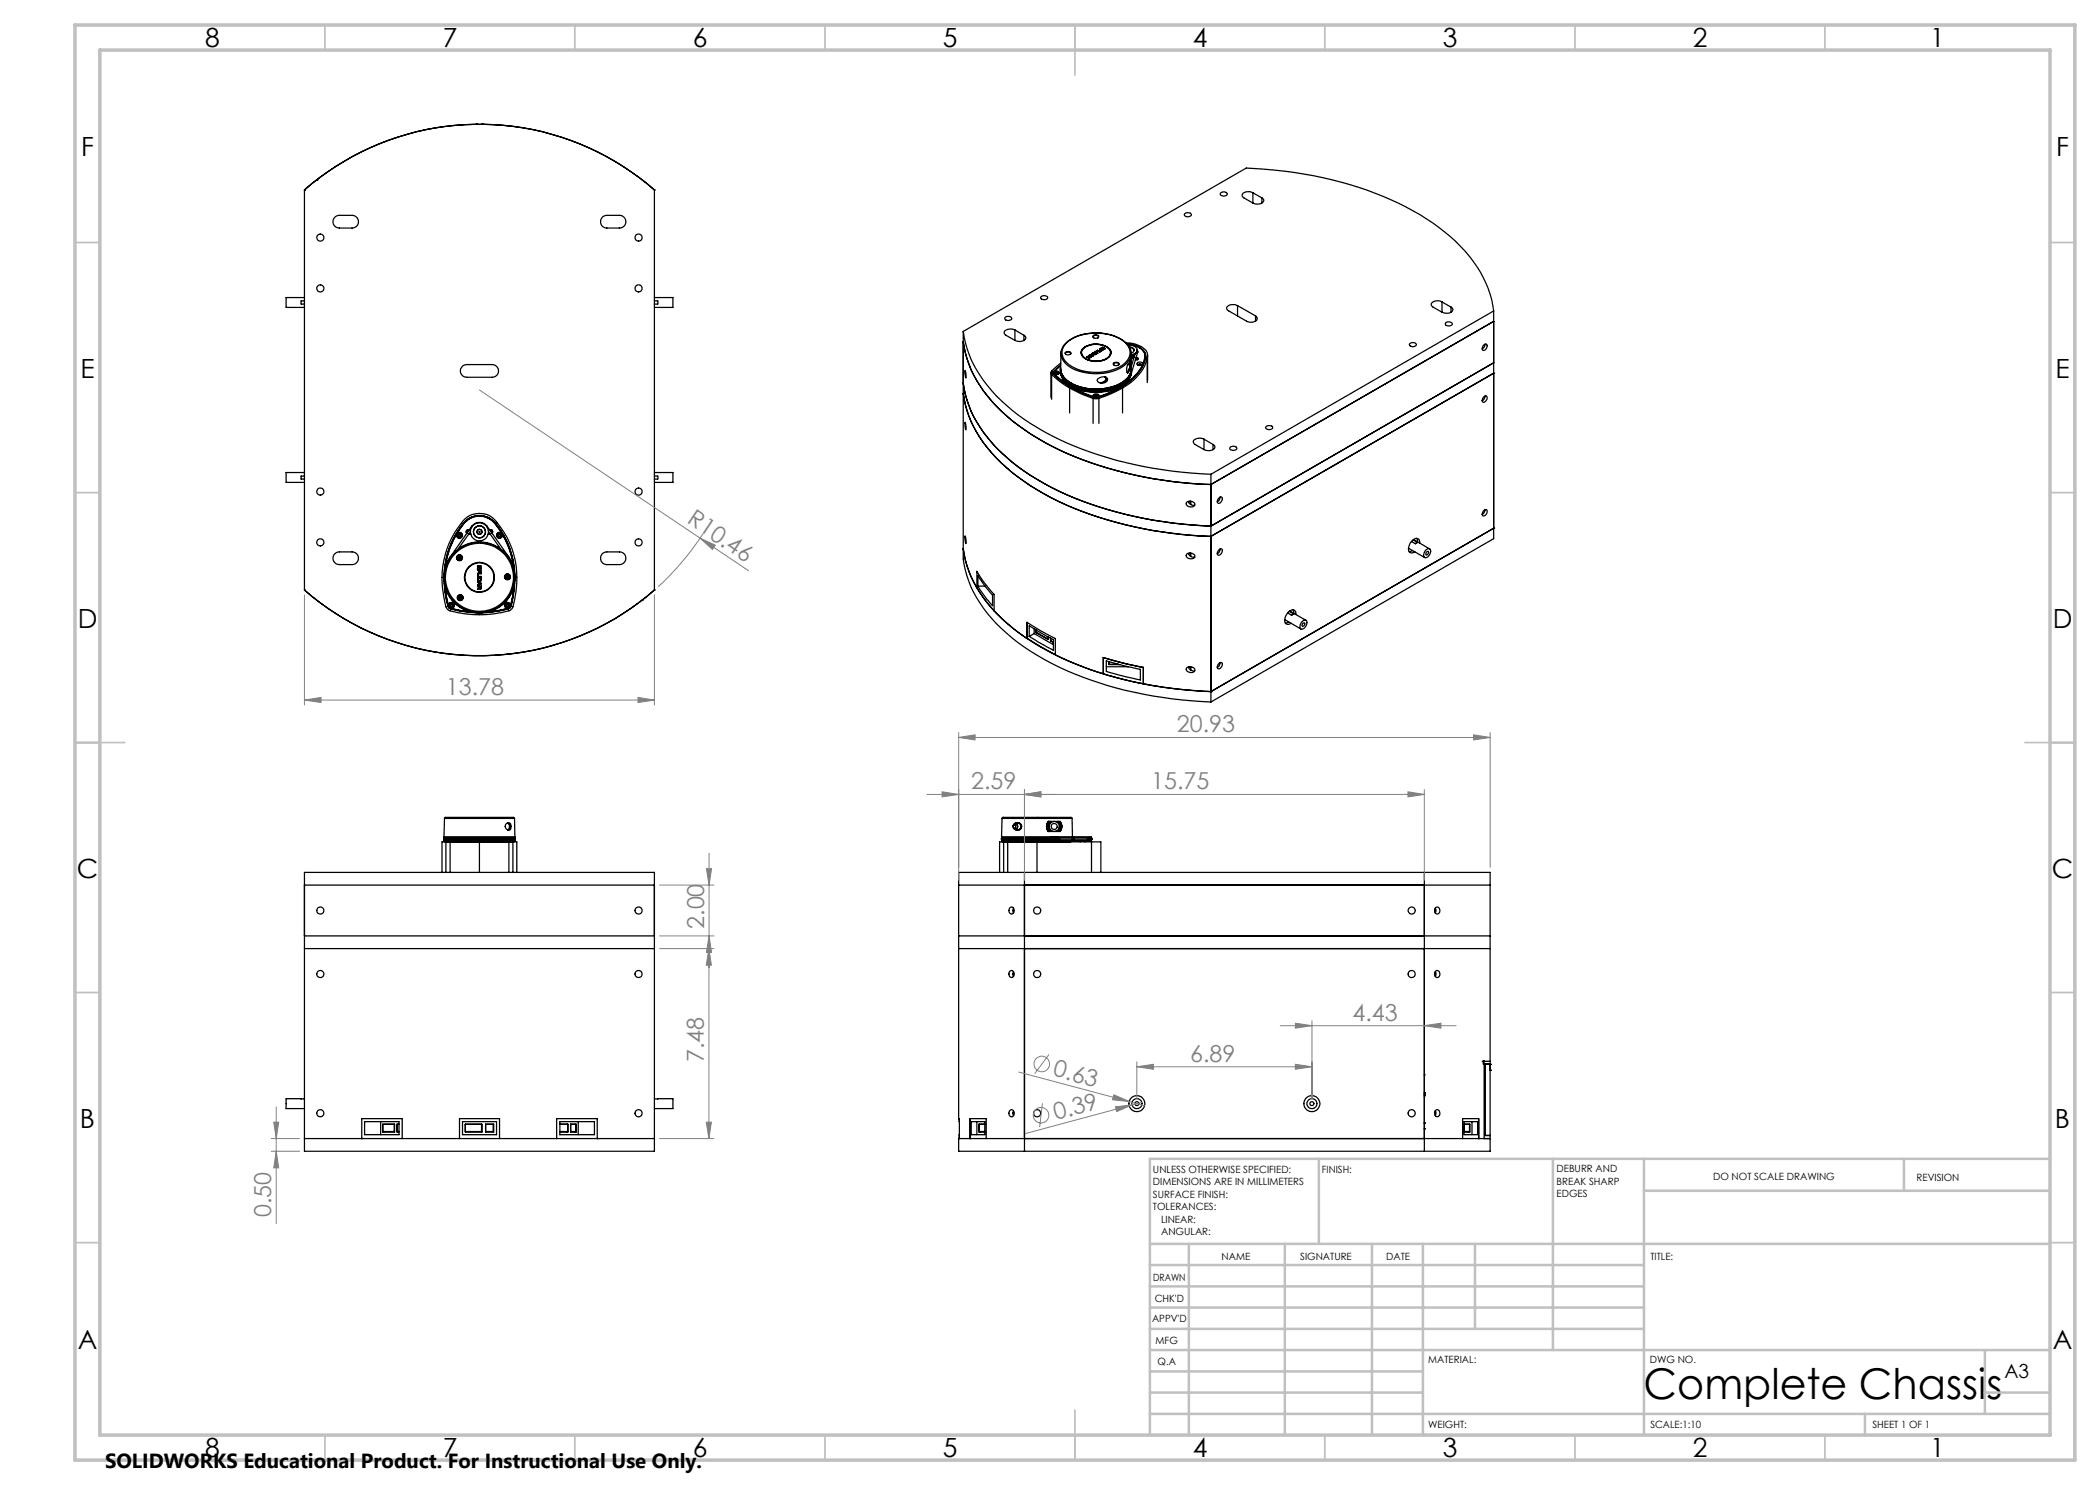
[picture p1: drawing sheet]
<svg xmlns="http://www.w3.org/2000/svg" width="420mm" height="297mm" viewBox="0 0 420 297" stroke-linecap="round" stroke-linejoin="round" font-family="sans-serif">
<g fill="none" stroke="#000" stroke-width=".25">
<path d="M60.9 38a53.2 53.2 0 0 1 70 0M60.9 38h.1M60.9 38v80M63.4 36h.1M95.3 24.8h.1M96.4 24.8h.1M96.5 24.8h.1M130.9 38h.1M130.9 38v80M244.2 38.5a.79 .79 0 0 1 1.3 .4 .82 .82 0 0 1-1.4-.1zM250.6 38.6a1.41 1.41 0 0 0-2.2 .5l.4 .5 1.8 1M250.6 38.6l1.8 1"/>
<path d="M250.6 38.6v2M252.4 39.6a.64 .64 0 0 1 .3 .7 .64 .64 0 0 1-.7 .5h-.9l-.5-.2M252.4 39.6v1M60.9 59.5h-3.7v2h3.7M67 43.4l.9-.3h2.5a1.27 1.27 0 0 1 1.3 1.2 1.27 1.27 0 0 1-1.3 1.3h-2.5a1.27 1.27 0 0 1-1.2-.8 1.27 1.27 0 0 1 .3-1.4zM120.5 43.4l.9-.3h2.5a1.27 1.27 0 0 1 1.3 1.2 1.27 1.27 0 0 1-1.3 1.3h-2.5a1.28 1.28 0 0 1-1.2-.8 1.28 1.28 0 0 1 .3-1.4zM130.9 59.5h3.7v2h-3.7M208.2 59.3a.91 .91 0 0 1 1.3 .2 .84 .84 0 0 1-1.4 .1zM236.9 42.8a.83 .83 0 0 1 1.4 .2 .74 .74 0 0 1-.8 .4 .74 .74 0 0 1-.6-.6zM60.9 60.2h-.7v.6h.7M92.5 73.2l.8-.3h5.1a1.27 1.27 0 0 1 1.3 1.3 1.27 1.27 0 0 1-1.3 1.3h-5.1a1.27 1.27 0 0 1-1.2-.9 1.27 1.27 0 0 1 .4-1.4zM130.9 60.2h.7v.3v.3h-.7"/>
<path d="M192.7 66.3a23.9 23.9 0 0 0 8.6 14.8 55.7 55.7 0 0 0 23.8 11.4 88.9 88.9 0 0 0 17.1 2.4M192.7 78.7a23.8 23.8 0 0 0 8.6 14.9 55.7 55.7 0 0 0 23.8 11.3 85.7 85.7 0 0 0 17.1 2.4M192.7 78.7h.1M192.7 66.3v45.5a23.9 23.9 0 0 0 8.6 14.8 54.4 54.4 0 0 0 22 11 90.4 90.4 0 0 0 18.9 2.8M193 74.1l.2 1.5-.1-.3zM201 63.5a.74 .74 0 0 1 .8-.2 .74 .74 0 0 1 .5 .5 .83 .83 0 0 1-1.4-.2zM203 66a1.79 1.79 0 0 0-2.2 .4l.1 .3 .3 .4 1.8 1M203 66l1.8 1.1M203 66v2.1M204.8 67.1a.62 .62 0 0 1 .3 .7 .62 .62 0 0 1-.7 .4l-.6 .1-.8-.2M204.8 67.1v1M210.2 74.5v5"/>
<path d="M210.3 74.9l1.6 1.4 2 1.3M210.3 74.9v5M210.6 74.4v.1a12.4 12.4 0 0 0 5.2 3.8l3 1.2M210.6 74.6h.1M210.6 74.6l.1 .2M210.6 74.4v.1M210.6 74.6v.1M210.7 74.4l-.1 .2M210.7 74.4h.1M210.7 74.8h.1M210.7 74.7l.1 .1M210.7 74.4v.3"/>
<path d="M210.7 74.7v.1M210.7 74.8a19.9 19.9 0 0 0 6.8 4.2M210.8 74.8a20 20 0 0 0 8.1 4.6M210.8 74.3a.63 .63 0 0 1 1 .4l-.4 .2-.6-.1M210.8 74.8h-.1M210.8 74.3l-.1 .1M210.8 74.8l.5-.2 .4 .2M210.9 74.8h-.1a.46 .46 0 0 1 .5-.5 .46 .46 0 0 1 .4 .5l-.5-.1-.2 .1M211 74.9l.3-.2 .3 .2M212.1 73.6a3.3 3.3 0 0 0 2 3.4 10.6 10.6 0 0 0 11.1-.7 2.67 2.67 0 0 0 1-1.5M212.1 73.5v.5M212.1 74.5a4.6 4.6 0 0 0 3.6 3.2 10.6 10.6 0 0 0 9.4-1.3l.6-.6 .5-1"/>
<path d="M212.1 73l-1.5 1.4M212.1 73.7a3.7 3.7 0 0 0 2.7 3.2 10.7 10.7 0 0 0 10.1-.7l1-1.1 .4-1.4M212.1 73.9a4.3 4.3 0 0 0 3.3 3.4 10.8 10.8 0 0 0 9.5-1l1-1.1 .4-1.3M212.1 73.2l-1.3 1.1M212.2 72.6l-1.9 1.7-.1 .3 .1 .3M212.2 70.7a3.9 3.9 0 0 1 2.7-3.3 10.4 10.4 0 0 1 10.3 1.1l.9 1.4 .1 .8M212.2 70.7l-.1 3a3.9 3.9 0 0 0 2.8 3.3 10.6 10.6 0 0 0 10.1-.9l.7-.7a2.43 2.43 0 0 0 .6-1.7l-.1-3M212.2 75a5.2 5.2 0 0 0 3.8 3 10.9 10.9 0 0 0 8.9-1.2l.3-.3a2.61 2.61 0 0 0 1-1.5M212.2 70.7a4 4 0 0 0 3 3.3 10.4 10.4 0 0 0 9.9-1.1l.4-.4a2.54 2.54 0 0 0 .7-1.8M212.2 75a6.1 6.1 0 0 0 5.1 3.2 9.9 9.9 0 0 0 7.9-1.8l.7-.7 .2-.6M212.3 70.2l-.1 .5M212.3 74.6a4.2 4.2 0 0 0 3.2 3l1.2 .4 2.4 .2"/>
<path d="M213 70.5a.66 .66 0 0 1 1.2 .3 .64 .64 0 0 1-.7 .2 .64 .64 0 0 1-.5-.5zM213.2 68.7a9.8 9.8 0 0 1 9.4-1.6 4.3 4.3 0 0 1 3.4 3.4 4.1 4.1 0 0 1-3.4 3.4 10.6 10.6 0 0 1-8.7-.9 2.68 2.68 0 0 1-.7-4.3zM213.2 70.9l-.1-.1a.48 .48 0 0 1 .3-.5 .48 .48 0 0 1 .6 .2l.1 .2-.1 .2M213.7 76.4a10.5 10.5 0 0 0 9.7 .7M213.9 77.6l2.2 1.1 2.5 1M213.9 77.6v5M216.2 70.6a1.99 1.99 0 0 1 1.8-1.6 4 4 0 0 1 4.1 1.1l.1 .5M216.3 70.6a2 2 0 0 0 2.1 1.6 3.5 3.5 0 0 0 3.6-1.1l.1-.5M216.6 69.7a4.1 4.1 0 0 1 5.5 .3 1.4 1.4 0 0 1-1.1 1.9 4.2 4.2 0 0 1-4.6-.7l-.2-.8zM216.8 69.6a4 4 0 0 1 5.1 .4 1.36 1.36 0 0 1-1 1.9 4 4 0 0 1-4.4-.8 1.07 1.07 0 0 1 .3-1.5zM217.4 71.3l-.1 .1h.4M217.4 71.3h.4"/>
<path d="M217.4 71.4h-.1M217.4 71.3v.1M217.6 71.4l.3 .2M217.6 71.5h.1M217.6 71.4v.1M217.7 71.4h-.1M217.7 71.4l-.1 .1M217.7 71.1v.1M217.7 71.1l.6 .3-.4 .2M217.7 71.1l.1 .2M217.7 71.2h.1M217.7 71.2l.5 .2"/>
<path d="M217.7 71.5h.1M217.8 71.3v.1M217.8 71.6h.1M217.8 71.5h.1M217.8 71.5v.1M217.8 71.3h.1M217.9 71.5v.1M217.9 71l-.1 .1 .8 .1M217.9 71h.2M217.9 71h.1M217.9 71v.1M217.9 71l.2 .1"/>
<path d="M218.1 71.4l-.2-.1-.2 .2 .1 .1M218.1 71.4l-.2 .2M218.1 71.4l-.2 .1M218.1 71v.1M218.2 71.1l.3 .1M218.2 71.1h.1M218.2 71.1l.2-.1 .1 .2M218.3 70.8v.1M218.3 70.9l-.2 .2M218.3 70.9l-.2 .1M218.3 70.8l.3 .4M218.3 70.8h.1"/>
<path d="M218.6 79.7h1.2M218.6 67.2a.71 .71 0 0 1 1.1 .1 .69 .69 0 0 1-1.2 0zM218.6 70.6l-.1 .1M218.6 70.6l-.1 .2M218.6 70.6h.1M218.6 79.7v5M218.7 70.8v.1M218.7 70.9h.3M218.7 70.8h.3M218.8 67.6l-.1-.1a.48 .48 0 0 1 .4-.5 .48 .48 0 0 1 .5 .5v.1M218.8 79.3l.4-.1 .5 .1M218.8 79.5h.7"/>
<path d="M218.8 70.5l.6 .3-.6 .1-.3-.2M218.8 79.4v-.1a.47 .47 0 0 1 .4-.4 .47 .47 0 0 1 .5 .4l-.1 .1M218.8 70.5l-.2 .1M218.8 70.5l.5 .3M218.8 70.5h.1M218.9 79.4l-.2-.1a.54 .54 0 0 1 .3-.6 .54 .54 0 0 1 .6 .1l.2 .3-.2 .3M218.9 79.4h.1M218.9 79.4l.2-.1 .4 .1M218.9 79.4l-.1 .1M218.9 79.4h.6M218.9 79.4v.1M219 70.4l.6 .2"/>
<path d="M219 70.8v.1M219.1 70.3l-.1 .1M219.1 70.3l.5 .3M219.1 70.4h-.1M219.1 70.4l.5 .2M219.1 70.3v.1M219.1 70.3l.4-.2 .5 .2-.5-.1zM219.2 70.8l-.3-.2-.2 .1v.1M219.2 70.8l-.2 .1M219.2 70.8h-.2M219.5 79.4h.1M219.5 79.4v.1"/>
<path d="M219.5 70.1l-.3 .2M219.5 70.1l.5 .3M219.5 70.1h.1M219.6 75.8l.2-.2a1.1 1.1 0 0 1 1.7 .2 1.13 1.13 0 0 1-.9 .8 1.13 1.13 0 0 1-1.1-.5zM219.6 79.4l-.1 .1M219.8 79.7v5M219.9 70.1v.1M220 70.1v.1M220 70.2h.1M220 69.8l.5 .3-.3 .2-.3-.2M220 70.1l.1 .1M220 69.8h-.1l.2 .1"/>
<path d="M220 69.8h.1M220.1 70.2h.1M220.1 69.9v.1M220.1 69.9l-.2 .2M220.2 69.6l-.1 .1h.4M220.2 69.6l.4 .1M220.2 69.7h.1M220.2 69.6v.1M220.3 70.1h-.3M220.3 70.1l-.2 .1M220.3 70.1h.1M220.4 69.8h.1"/>
<path d="M220.5 69.7l-.1 .1M220.5 69.7h.1M220.5 69.5l.2 .1M220.6 69.8h.1M220.5 69.8h.1M220.6 69.5l.5 .2-.4 .3-.3-.2M220.6 69.7h.1M220.6 69.5h-.1M220.6 69.5l.4 .2M220.6 69.8v.1M220.6 69.9h.1M220.7 69.6l-.1 .1"/>
<path d="M220.7 69.8l-.1 .1M220.7 69.8v.1M220.9 69.7l-.2 .2M220.9 69.7l-.2-.1-.1 .2M220.9 69.7l-.2 .1M220.9 75.3l.4 .5a1.03 1.03 0 0 1-1.3 .7 .86 .86 0 0 0 1.1-.9l-.2-.2M222.7 72.6a.66 .66 0 0 1 1.1 .3 .64 .64 0 0 1-.7 .2 .64 .64 0 0 1-.4-.5zM222.8 73.1v-.1a.48 .48 0 0 1 .3-.5 .48 .48 0 0 1 .5 .1l.2 .2-.2 .3M223.1 77.1h.1M224.1 77.4l-2.9 1.4-1.6 .6M224.1 77.4l.1 .1M224.2 77.5l-3.4 1.6"/>
<path d="M224.2 77.5h.1M224.5 76.5l-1.1 .6M224.5 77.6l-2.3 1.1-2.4 1M224.5 77.6v5M225.2 68.6a5.1 5.1 0 0 1 4.1 1.7l.2 .6-.1 .6M225.5 68.8l1.4 .2 1.1 .5M225.5 68.9a3.6 3.6 0 0 1 3.5 2v.5M225.6 69a1.93 1.93 0 0 1 1.8 .9l-.2 .6-1 .5M225.6 72.9l.4 .2M225.8 69.3a.78 .78 0 0 1 .9 1l-.5 .3M225.9 69.5l.6 .2 .3 .4M226 72l.1 1"/>
<path d="M226 73.1l-.3 .9M226 72.1v1M226 72.4v.8M226.1 69.9v.2M226.1 73l-.3 .8-.4 .7M226.1 73l.1 .1M226.1 74.6l.1 .2M226.2 70.4v.3M226.2 71.5v.1a3.4 3.4 0 0 1-.7 3 2.13 2.13 0 0 1 .5-2.4zM226.2 74.8h.1M226.5 71l-.3 .2M226.7 71.6h-.3l.3 .2"/>
<path d="M226.7 71.5v.1M226.8 71.4l-.6 .2M226.9 71.2l-.7 .2M227 70.8l-.7 2.5M227.2 71.7l.3 .2-.3-.1M227.2 71.5l.3 .2M227.3 71.4l.2 .1M227.4 70.4l.1 .1M227.4 70l.1 .2M227.4 70.1a1.33 1.33 0 0 1-1.2 1M227.4 70.1l-.2 .6-1 .4M227.4 70v.1"/>
<path d="M227.5 72.8l.1 .2M227.5 71.5l.1 .3-.5 .2M227.5 73l.5-.2 .4 .2M227.5 71.7l.1 .1M227.5 70.5l-1.3 4.3M227.5 71.5v.2M227.5 70.4v-.1v.2M227.5 72.5a.58 .58 0 0 1 .7-.1 .58 .58 0 0 1 .3 .5 .7 .7 0 0 1-1.1-.2zM227.6 73l.3-.1 .4 .1M227.7 73.1l.2-.1 .3 .1M228 69.5a1.97 1.97 0 0 1 1 2.6 10.4 10.4 0 0 1-5.9 5.9l-3.6 1.5M228 69.5v.1"/>
<path d="M228.5 72.8l-.1 .2M228.5 70l.4 .5 .2 .7M229 71.4a9.1 9.1 0 0 1-4.9 6M229 71.4h.1M229.1 71.4a9 9 0 0 1-4.9 6.1M229.1 71.4v.4M229.1 71.2v.5M229.1 71.2v.2M229.4 71.5a9.5 9.5 0 0 1-4.9 6.1M229.4 71.5v5M229.5 71v5M247.5 61.1a1.43 1.43 0 0 0-2.2 .6l.4 .5 3.6 2a1.61 1.61 0 0 0 2.1-.4v-.3l-.3-.3"/>
<path d="M247.5 61.1l3.6 2.1M247.5 61.1v2.1M251.1 63.2v1M282 68.7a.75 .75 0 0 1 1.2 .4 .81 .81 0 0 1-1.3-.2zM288.4 60.4a1.43 1.43 0 0 0-2.2 .5l.4 .5 1.8 1M288.4 60.4l1.8 1M288.4 60.4v2M289.1 64.6a.88 .88 0 0 1 1.4 .2 .78 .78 0 0 1-.8 .4 .78 .78 0 0 1-.6-.5zM290.2 61.4a.63 .63 0 0 1 .3 .8 .63 .63 0 0 1-.7 .4h-.9l-.5-.2M290.2 61.4v1M296.7 79.5a.42 .42 0 0 1 .5-.3 .42 .42 0 0 1 .2 .6l-.3 .4-.4 .3-.3-.4zM296.7 69l.5-.2a.74 .74 0 0 1 .1 .8 .74 .74 0 0 1-.8 .4l-.1-.4z"/>
<path d="M297 68.8l-.1 .5-.5 .5M297 79.2l-.2 .6-.4 .4M298.7 64.3l-56.5 32.6a76.3 76.3 0 0 1-33.4-8.5 35.6 35.6 0 0 1-13.5-12.3 21.2 21.2 0 0 1-2.6-7.8M298.7 62.2a23.2 23.2 0 0 0-7.6-13.9 54.2 54.2 0 0 0-23-11.9 84.6 84.6 0 0 0-18.9-2.8l-56.5 32.7M298.7 72.6l-56.5 32.6a77 77 0 0 1-33.4-8.5 34.1 34.1 0 0 1-14.1-13.4l-1.3-3.3-.7-3.3M298.7 74.6h.1M298.7 62.2l-56.5 32.7M298.7 62.2v45.5l-56.5 32.7M298.7 74.6l-56.5 32.7M60.9 95.2h-.7v.6h.7M60.9 94.5h-3.7v2h3.7M130.9 95.2h.7v.3v.3h-.7"/>
<path d="M130.9 94.5h3.7v2h-3.7M193 84.5l.2 .9v.6zM240.8 87.8a1.79 1.79 0 0 0-2.1 .4v.4l.3 .3 1.8 1M240.8 87.8l1.8 1.1M240.8 87.8v2.1M242.2 94.9v45.5M242.6 88.9a.61 .61 0 0 1 .3 .7 .61 .61 0 0 1-.6 .5h-.6l-.9-.2M242.6 88.9v1M243.8 99.6l.4-.2a.72 .72 0 0 1 .1 .8 .72 .72 0 0 1-.8 .4v-.4zM244 99.4l-.2 .7-.3 .3M246 89.5a.84 .84 0 0 1 1.4 .2 .86 .86 0 0 1-1.4-.1zM253.3 85.3a.77 .77 0 0 1 1.2 .3 .86 .86 0 0 1-1.4-.1z"/>
<path d="M60.9 118a53.2 53.2 0 0 0 70 0M60.9 118a53.1 53.1 0 0 0 70 0M60.9 118h.1M67 110.7l.9-.3h2.5a1.27 1.27 0 0 1 1.3 1.3 1.27 1.27 0 0 1-1.3 1.2h-2.5a1.27 1.27 0 0 1-1.2-.8 1.27 1.27 0 0 1 .3-1.4zM88.8 116.7l.1 1a12.3 12.3 0 0 0 .9 3.9l1.7 .5 3.2 .4M88.9 117l.4 2.8 .3 1.4M88.9 117.2l.7 4M89 117.3l.7 3.9M90.1 111.4a7.1 7.1 0 0 0 5.8 11.2 7.1 7.1 0 0 0 5.8-11.2M90.1 111.4h.1M91.9 111.4l-.1 .1M91.9 119.6l.1 .1"/>
<path d="M91.9 119.4l.2 .2M92 111.4l-.2 .3M92.6 104.1a4.3 4.3 0 0 1 6.8 .5 18.1 18.1 0 0 1 3 17.1l-.2 .3a20.5 20.5 0 0 1-12.6 0l-.2-.3a18.2 18.2 0 0 1 3.2-17.6zM92.7 104.6a4.2 4.2 0 0 1 6.4 0M92.7 104.6a16.7 16.7 0 0 0-3.8 9.6M92.7 104.6v.1M92.8 104.6a17.1 17.1 0 0 0-3.9 9.2M92.8 104.6h.1M92.8 104.6a4 4 0 0 1 6.2 0M92.8 104.6a17.5 17.5 0 0 0-3.8 9.1M92.9 104.6a4 4 0 0 1 6 0M92.9 104.6a17.2 17.2 0 0 0-3.8 8.8"/>
<path d="M93.2 104.1h.1M93.2 104.1a4 4 0 0 1 5.3 0M93.2 104.1l-.4 .5M93.5 106.5v-.3l.3-.1-.4 .2 .1 .2M93.7 106.2h-.1l-.1 .3M93.7 105.9l-.4 .3v.5M93.7 105.9h.1M93.7 105.9h.2M93.7 106.8h.5M94.1 106.3l-2.5 3.5M94.3 105.3a1.92 1.92 0 0 1 3.1 0M94.3 105.3h.1"/>
<path d="M94.3 105.3l-4.2 6.1M95.5 113.2h.7v.5l-.4 .1v-.2l-.3 .2v-.2l.3-.2v-.1h-.3zM95.5 113.9h.7v.6h-.4v-.5zM95.5 115.6h.7v.4a.35 .35 0 0 1-.3 .3 .35 .35 0 0 1-.4-.3zM95.5 114.6h.7v.2h-.5v.4h-.2zM95.5 115.3h.7v.1h-.7zM95.6 117.2h.7v.6h-.4l-.1-.2-.2 .3 .2-.5zM95.6 116.3l.7 .5-.7 .3 .1-.2zM95.7 115.7h.4v.4h-.3zM95.8 106.3l.2 .1-.2 .1zM95.8 116.6l.3 .1-.3 .1zM95.9 113.3h.2v.3h-.2z"/>
<path d="M95.9 114h.2v.4h-.2zM96 117.3h.1v.4l-.1-.1zM97.4 105.3h.1M97.4 105.3l4.3 6.1M97.6 106.8h.4M97.7 106.3l2.5 3.5M97.9 105.9h.2M98 106.1l.4 .2-.1 .2M98 106.1l.3 .1v.3M98.1 106.2h.1l.1 .3M98.1 105.9l.4 .3-.1 .5M98.1 105.9h.1"/>
<path d="M98.5 104.1h.1M98.5 104.1l.5 .5M98.9 104.6a17.6 17.6 0 0 1 3.8 8.9M99 104.6h-.1M99 104.6a16.8 16.8 0 0 1 3.8 9.1M99 104.6h.1M99 104.6a17.1 17.1 0 0 1 3.8 9.2M99.1 104.6a17 17 0 0 1 3.8 9.6M99.1 104.6v.1M100.9 110.5l.3 .3zM101.2 110.8l.8 1.2 .6 1.2M101.2 110.8h.1"/>
<path d="M101.4 115.2v.3M101.6 115.2v.3M101.6 115.2v.4M101.7 111.4h.1M102.2 118.5l-.6 1.2-.6 .6zM102.6 113.2l.1 .4-.1-.4M102.6 113.2h.1M102.8 117.3l-.7 3.9M102.8 117.2l-.3 2.6-.4 1.4M102.9 117l-.3 2.1-.5 2.1M102.9 116.7v1a10.4 10.4 0 0 1-.9 3.9l-1.8 .5-3.1 .4M120.5 110.7l.9-.3h2.5a1.27 1.27 0 0 1 1.3 1.3 1.27 1.27 0 0 1-1.3 1.2h-2.5a1.28 1.28 0 0 1-1.2-.8 1.28 1.28 0 0 1 .3-1.4z"/>
<path d="M130.9 118h.1M192.7 109.7a19.8 19.8 0 0 0 2.7 7.8M192.7 109.7a23.8 23.8 0 0 0 8.6 14.9 57.6 57.6 0 0 0 25.6 11.8 89.8 89.8 0 0 0 15.3 1.9M192.7 109.7h.1M193 107.2l.2 .9v.6zM195.4 117.5v-3.2a24.2 24.2 0 0 0 3.4 4.6v3.3M195.4 117.5h.1M195.4 117.5a24.2 24.2 0 0 0 3.4 4.7M195.6 115.1l1.3 2 1.6 1.9v2.1l-1.9-2.4a4 4 0 0 1-1-3.6zM195.6 117.2h1.4M237.3 100.4a1.01 1.01 0 0 1 1.7 .6 .98 .98 0 0 1-1.8-.3zM237.3 110.8a1.01 1.01 0 0 1 1.7 .5 .98 .98 0 0 1-1.8-.2z"/>
<path d="M237.8 100.3a.75 .75 0 0 0 .3 .7 .75 .75 0 0 0 .8 .1M237.8 110.6a.75 .75 0 0 0 .3 .8 .75 .75 0 0 0 .8 0M238.1 100.3v.6M238.1 110.6v.7M242.1 107.3h.1M243.8 110l.4-.3a.72 .72 0 0 1 .1 .9 .72 .72 0 0 1-.8 .3v-.3zM244 109.8l-.2 .7-.3 .3M281.7 109.6l3.2 1.9M282.3 108.3h.1M282.5 110.1l-.7 .2M282.6 108l.9 .5-.4 .3-.8-.5M282.7 107.9l3.2 1.9"/>
<path d="M283 108.7h.2M283.4 107.7l.1 .7M284 108.6a.76 .76 0 0 0-.5-.9 .76 .76 0 0 0-1 .4 1.72 1.72 0 0 0-.4 2.5h.4l.5-.3M285.2 110a.51 .51 0 0 1 .7-.3 .51 .51 0 0 1 .2 .8 1.02 1.02 0 0 1-1.2 1l-.2-.6zM285.3 110.4l.2-.1a.37 .37 0 0 1 .1 .4 .37 .37 0 0 1-.4 .2zM296.8 102.1l.5-.2a.8 .8 0 0 1 0 .9 .8 .8 0 0 1-.8 .3v-.4zM297 101.9l-.2 .6-.4 .4M298.7 105.7h.1M298.7 105.7l-56.5 32.6M89.6 121.2h.1M89.6 121.2l.5 .5M89.7 121.2a.59 .59 0 0 1 .6-.7 .59 .59 0 0 1 .6 .6 .59 .59 0 0 1-.7 .6"/>
<path d="M89.7 121.2l.4 .4M89.7 121.2h.1M89.7 121.2h-.1M90.1 121.7l2.5 .6 1.7 .1M90.1 121.6l.1 .1M90.1 121.6v.1M90.1 121.7h.1M90.2 121.7l4 .7M90.2 121.7h.1M90.2 121.7l3.8 .6M101.6 121.7h.1M101.6 121.7l-3.8 .6"/>
<path d="M101.6 121.7l-4 .7M101.6 121.6v.1M101.6 121.6l.1 .1M101.7 121.7l-2.6 .6-1.7 .1M101.7 121.7h.1M102.1 121.2l-.5 .4M102.1 121.2h.1M102.1 121.2a.6 .6 0 0 0-.6-.7 .6 .6 0 0 0-.6 .6 .6 .6 0 0 0 .7 .6M102.1 121.2l-.4 .5M128.4 120h.1M198.8 122.2a40.7 40.7 0 0 0 6.6 5.5M205.4 127.7v-3.2l2.7 1.6 3 1.6v3.3a62.7 62.7 0 0 0 9.6 3.8"/>
<path d="M205.5 127.7l2.7 1.7 2.9 1.5M205.5 127.7h-.1M205.5 124.5v3.2M205.8 125.2l4.9 2.7v2.2l-4.9-2.8zM206.8 125.8v.9M206.8 126.7l3.9 2.2M206.8 126.7l-1 .6M207.2 126.5l2.4 1.4v-.6M207.2 126v.5M207.2 126.4l2.3 1.4M207.3 126.5h-.1M209.5 127.3v.5"/>
<path d="M209.6 127.7l-.1 .1M210.1 127.6v.6M210.1 128.2l.6 .3M210.1 128.1l.6 .3M210.2 128.2h-.1M220.7 134.8v-3.3l3.9 1.1 4.1 .9v3.3M220.7 134.8l2.9 .8 5.1 1.2M221.3 132.2l6.8 1.7v2.1l-6.8-1.7zM221.3 133.3h4.4M221.8 132.3v.6h2.2M221.8 132.9h1.9M228.7 136.8a90.6 90.6 0 0 0 13.5 1.5"/>
<path d="M237.3 133.6a1.02 1.02 0 0 1 1.7 .5 .91 .91 0 0 1-1 .4 .91 .91 0 0 1-.7-.8zM237.8 133.3a.75 .75 0 0 0 .3 .8 .75 .75 0 0 0 .8 .1M238.1 133.3v.7M242.2 138.3h.1M243.8 132.7l.4-.2a.7 .7 0 0 1 .1 .9 .7 .7 0 0 1-.8 .3v-.4zM244 132.5l-.2 .7-.3 .3M257 123.9l3.2 1.9M257.6 122.6h.1M257.7 124.4l-.6 .2M257.8 122.3l1 .5-.5 .2-.8-.4M258 122.2l3.2 1.9M258.2 123h.2"/>
<path d="M258.6 122l.2 .7M259.2 122.9a.76 .76 0 0 0-.5-.9 .76 .76 0 0 0-.9 .3 1.94 1.94 0 0 0-.6 2.4l.4 .2 .6-.3M260.5 124.3a.51 .51 0 0 1 .7-.3 .51 .51 0 0 1 .2 .7 1.06 1.06 0 0 1-1.3 1.1l-.1-.8zM260.6 124.7l.2-.1a.37 .37 0 0 1 .1 .4 .37 .37 0 0 1-.5 .2zM60.9 177h70M60.9 174.5h70v55.8h-70zM88.8 167.8l.1 .2M88.8 167.8h14.2M88.8 167.5l.1 .1h14M88.8 168.1v.1h12.7a1.89 1.89 0 0 0 1.5-.1M88.8 168.1h14.2M88.8 167.5h14.2"/>
<path d="M88.8 167.4v.1M88.9 163.7a.48 .48 0 0 1 .7-.2h13.1l.2 .2M88.9 163.7l-.1 3.7h14.2M88.9 163.7h14M88.9 167.6l-.1 .2M89.2 168.3l13.6 .1M89.2 168.3l-.3 .1M89.2 168.4h.8M89.2 168.4h-.8v6.1M89.2 168.4v6.1M89.2 168.3h.1M89.2 168.3h13.4"/>
<path d="M89.3 168.2l-.1 .1M90 168.4h5.9M90 168.4v6.1M95.9 168.4h5.9M95.9 168.4v6.1M101.2 164.7a.66 .66 0 0 1 .9 .1 .66 .66 0 0 1 .1 .9 .42 .42 0 0 1-.6 .3l-.5-.6zM101.5 166a.94 .94 0 0 0 .1-1.4 .85 .85 0 0 1 0 1.4M101.8 168.4h1.6v6.1M101.8 168.4v6.1M102.5 168.2l.1 .1M102.6 168.3v6.2M102.8 167.6h.1"/>
<path d="M102.8 167.6l.2 .2M102.9 168h-14l-.1 .1M102.9 168l.1 .1M102.9 163.7l.1 3.7M103 167.5l-.1 .1M103 167.4v.1M103 167.8l-.2 .2M191.7 177h106.3M200.3 167.8l.1 .2M200.3 167.8h11.2M200.3 167.5l.1 .1h17.1M200.3 168.2h.1"/>
<path d="M200.3 168.1h.1M200.3 168.1h14.2M200.3 167.5h14.2M200.3 167.4v.1M200.3 168.1v.1M200.4 163.7l.2-.2h13.6l.2 .2M200.4 163.7l-.1 3.7h14.2M200.4 163.7h14M200.4 167.6l-.1 .2M200.7 168.3l-.3 .1M200.7 168.3h13.4M200.7 168.3h.1"/>
<path d="M200.7 168.4h.8M200.7 168.4h-.8v6.1M200.7 168.4v6.1M200.8 168.2l-.1 .1M201.5 168.4h5.9M201.5 168.4v6.1M202.6 165.1l.1 .4M202.7 165.7h.3M202.8 164.8l.3 .5-.3 .5M202.8 164.7a.84 .84 0 0 1 1.3 .1 .84 .84 0 0 1-.2 1.2 .84 .84 0 0 1-1.2-.4l-.1-.3zM202.9 165.7v.1M203 164.7a.64 .64 0 0 1 .5 .6 .64 .64 0 0 1-.5 .6"/>
<path d="M203.1 164.6a.68 .68 0 0 1 .5 .7 .68 .68 0 0 1-.5 .6M203.1 165.1h.1M203.1 165v.1M203.4 164.5a.77 .77 0 0 1 .9 .8 .77 .77 0 0 1-.9 .7 .76 .76 0 0 0 .8-.7 .76 .76 0 0 0-.8-.8zM204.9 174.5h-13.2v49.2h.2v4M204.9 174.5v55.8M204.9 174.5h80M207.4 168.4h10.9M207.4 168.4v6.1M209.3 165.3l.1 .5 .3 .5M209.3 165.3l.4 1M209.5 165.3l.2 .6 .3 .4"/>
<path d="M209.5 165.3h.1M209.7 166.3h2.4M209.7 164.3h2.3M209.7 164.3l-.4 1M209.7 166.3h.1M209.7 164.3h.1M210 164.3l-.3 .4-.2 .6M210.2 164.3a1.21 1.21 0 0 0 0 2M210.2 167.4h1.4M211.4 167.6l.1 .2M211.5 164.3a1.22 1.22 0 0 1 0 2M211.5 167.8l-.1 .2"/>
<path d="M211.7 166.3l.1-.1a1.29 1.29 0 0 0-.1-1.9 1.33 1.33 0 0 1 0 2M211.9 168h5.6M212 168h-11.6l-.1 .1M212 164.3a1.62 1.62 0 0 1 .1 2M212 164.3a1.68 1.68 0 0 1 0 2h.1M212.3 165.2v.1M214 168.2l.1 .1M214.1 168.3l.1 .1M214.1 168.3h.1M214.4 168l.1 .1M214.4 163.7l.1 3.7M214.5 167.5l-.1 .1"/>
<path d="M214.5 168.1v.1h-14.2M214.5 167.4v.1M214.7 167.5l.1 .1M214.7 167.5v-.1h3.6v.1M214.7 168.1v.1h3.6v-.1M214.7 168.1h3.6M214.7 167.5h3.6M214.8 168l-.1 .1M216 168.2v.2M217 168.2v.2M217.5 167.6l.1 .2M217.5 167.6h.7"/>
<path d="M217.5 168h.7M217.6 167.8l-.1 .2M217.6 167.8h.8M218.2 167.6h.1M218.2 167.6l.2 .2M218.2 168l.1 .1M218.3 167.5l-.1 .1M218.3 168.4h1.9v6.1M218.3 168.4v6.1M218.4 167.8l-.2 .2M284.9 174.5h13.1v55.8h-13.1M284.9 174.5v55.8"/>
<path d="M60.9 187.2h70M60.9 189.7h70M191.7 187.2h106.3M191.7 189.7h106.3M202 181.6a.62 .62 0 0 1 .8 .1 .62 .62 0 0 1-.1 .8 .6 .6 0 0 1-.8 .1 .6 .6 0 0 1 0-.9zM202 194.3a.62 .62 0 0 1 .8 .1 .62 .62 0 0 1-.1 .8 .6 .6 0 0 1-.8 .1 .6 .6 0 0 1 0-.9zM202.7 181.6l-.1 .4 .1 .6M202.7 194.3l-.1 .4 .1 .6M287.1 181.6l.1 .4-.1 .6M287.1 194.3l.1 .4-.1 .6M287.1 181.6a.63 .63 0 0 1 .8 .1 .63 .63 0 0 1 0 .9 .6 .6 0 0 1-.9 0 .6 .6 0 0 1 0-.9zM287.1 194.3a.63 .63 0 0 1 .8 .1 .63 .63 0 0 1 0 .9 .6 .6 0 0 1-.9 0 .6 .6 0 0 1 0-.9z"/>
<path d="M60.9 219.8l-3.7-.1v2h3.7M130.9 219.8l3.7-.1v2h-3.7M284.9 219.2h.1M284.9 218.6h.1M284.9 215h.1M284.9 218.5h.1M284.9 219h.1M284.9 218.8h.1M296.4 212.3h.3M296.7 212.2v.1M296.7 212.3v.5M296.7 212.3h.1"/>
<path d="M296.8 212.2v.1M296.8 212.7h1.2M296.8 212.3h1.2M296.8 212.3v15.4M297 212.8h-.2h1.2M297 212.9h.1M297 212.9h1M297 212.8v14.3M298 214.1h.1M298 212.9h.1M298 213.1v.8M60.9 227.7h11.5"/>
<path d="M72.4 227.7v-4h8v4M72.4 227.7h.1M72.4 227.7h8M72.9 224.3h6.9v2.6h-6.9zM76.1 224.3v2.6M76.6 224.9h2.3v1.5h-2.3zM76.6 226.3h2.3M76.8 226.3v.1M78.8 224.9v1.4M79.4 226.3h.4M79.7 226.3v.1M79.8 224.9h-.4v1.5h.4"/>
<path d="M80.4 227.7h11.5M91.9 227.7v-4h8v4M91.9 227.7h8M92.5 224.3h6.8v2.6h-6.8zM93.1 224.9h3.3v1.5h-3.3zM96.3 224.9v1.4h-3.2M97.1 224.9h1.6v1.5h-1.6zM98.6 224.9v1.4h-1.5M99.9 227.7h11.4M111.3 227.7v-4h8.2v4M111.3 227.7h8.2M112 224.3h6.9v2.6h-6.9z"/>
<path d="M112 224.9h1.6v1.5h-1.6M113.3 226.3v.1M113.5 224.9v1.4h-1.5M114.1 224.9h1.2v1.5h-1.2zM115 226.3v.1M115.2 224.9v1.4h-1.1M115.6 224.3v2.6M119.5 227.7h11.4M119.5 227.7h.1M191.8 223.7l.1 .6M191.9 227.7h2.1M191.9 226.9l-.1 .8"/>
<path d="M191.9 227.7h-.2v2.6h13.2M194 227.7v-4h3.2v4M194 227.7h.1M194 227.7h3.2M194.2 224.3h2.8v2.6h-2.8zM195.4 224.3v2.6M195.8 226.3h1.2M196.1 226.3v.1M197 224.9h-1.2v1.5h1.2M197.2 227.7h95.3M202 222.1a.62 .62 0 0 1 .8 .1 .62 .62 0 0 1-.1 .9 .56 .56 0 0 1-.7 .1 .56 .56 0 0 1-.2-.7zM202.7 222.2l-.1 .4 .1 .5"/>
<path d="M204.9 230.3h80M284.9 225.7h.1M284.9 224.6h.1M287.1 222.2l.1 .3-.1 .6M287.1 222.1a.63 .63 0 0 1 .8 .1 .63 .63 0 0 1 0 .9 .6 .6 0 0 1-.9 0 .6 .6 0 0 1 0-.8zM292.5 227.7v-4h3.2v4M292.5 227.7h3.2M292.8 224.3h2.7v2.6h-2.7zM292.8 224.9h1.2v1.5h-1.2zM293.7 226.3v.1M293.9 224.9v1.4h-1.1M294.4 224.3v2.6"/>
<path d="M295.7 227.7h1.1M295.7 227.7h.1M296.8 227.7h1.2zM297 227.1h.1M297 227.1h1zM297.9 227.1h.1"/>
<circle cx="64.1" cy="47.5" r=".71"/>
<circle cx="64.1" cy="57.7" r=".71"/>
<circle cx="127.7" cy="47.5" r=".72"/>
<circle cx="127.7" cy="57.7" r=".72"/>
<circle cx="64.1" cy="98.3" r=".72"/>
<circle cx="127.7" cy="98.3" r=".71"/>
<circle cx="64.1" cy="108.5" r=".72"/>
<circle cx="91.9" cy="107.1" r=".34"/>
<circle cx="91.9" cy="107.1" r=".61"/>
<circle cx="91.9" cy="107.1" r=".31"/>
<circle cx="91.9" cy="107.1" r=".2"/>
<circle cx="91.9" cy="111.6" r=".15"/>
<circle cx="91.9" cy="111.5" r=".61"/>
<circle cx="91.9" cy="107.1" r=".5"/>
<circle cx="91.9" cy="111.5" r=".16"/>
<circle cx="91.9" cy="111.5" r=".21"/>
<circle cx="91.9" cy="111.5" r=".5"/>
<circle cx="91.9" cy="111.5" r=".52"/>
<circle cx="92" cy="119.5" r=".61"/>
<circle cx="92" cy="119.5" r=".5"/>
<circle cx="92" cy="119.5" r=".52"/>
<circle cx="92" cy="119.6" r=".22"/>
<circle cx="92.1" cy="119.5" r=".17"/>
<circle cx="95.9" cy="115.5" r="7.1"/>
<circle cx="95.9" cy="106.4" r="1.2"/>
<circle cx="95.9" cy="115.5" r="3"/>
<circle cx="95.9" cy="115.5" r="6.8"/>
<circle cx="95.9" cy="106.4" r=".5"/>
<circle cx="95.9" cy="115.5" r="2.89"/>
<circle cx="95.9" cy="106.4" r="1.81"/>
<circle cx="95.9" cy="115.5" r="7"/>
<circle cx="99.9" cy="107.1" r=".34"/>
<circle cx="99.9" cy="107.1" r=".51"/>
<circle cx="99.9" cy="107.1" r=".61"/>
<circle cx="99.9" cy="107.1" r=".31"/>
<circle cx="99.9" cy="107.1" r=".2"/>
<circle cx="101.5" cy="115.4" r=".17"/>
<circle cx="101.5" cy="115.4" r=".15"/>
<circle cx="101.5" cy="115.4" r=".21"/>
<circle cx="101.5" cy="115.4" r=".5"/>
<circle cx="101.5" cy="115.4" r=".6"/>
<circle cx="101.5" cy="115.4" r=".52"/>
<circle cx="127.7" cy="108.5" r=".71"/>
<circle cx="90.3" cy="121.1" r=".3"/>
<circle cx="90.3" cy="121.1" r=".34"/>
<circle cx="90.3" cy="121.1" r=".19"/>
<circle cx="90.3" cy="121.1" r=".51"/>
<circle cx="101.5" cy="121.1" r=".31"/>
<circle cx="101.5" cy="121.1" r=".2"/>
<circle cx="101.5" cy="121.1" r=".5"/>
<circle cx="101.5" cy="121.1" r=".35"/>
<circle cx="210.8" cy="165.3" r=".6"/>
<circle cx="210.9" cy="165.3" r="1"/>
<circle cx="64.1" cy="182.1" r=".71"/>
<circle cx="64.1" cy="194.8" r=".71"/>
<circle cx="127.7" cy="194.8" r=".72"/>
<circle cx="127.7" cy="182.1" r=".72"/>
<circle cx="207.4" cy="194.8" r=".72"/>
<circle cx="207.4" cy="182.1" r=".71"/>
<circle cx="282.3" cy="194.8" r=".71"/>
<circle cx="282.4" cy="182.1" r=".71"/>
<circle cx="64.1" cy="222.6" r=".71"/>
<circle cx="127.7" cy="222.6" r=".72"/>
<circle cx="207.4" cy="222.7" r=".71"/>
<circle cx="227.4" cy="220.7" r="1.6"/>
<circle cx="227.4" cy="220.7" r="1"/>
<circle cx="227.4" cy="220.7" r=".4"/>
<circle cx="262.4" cy="220.7" r="1.6"/>
<circle cx="262.4" cy="220.7" r="1"/>
<circle cx="262.4" cy="220.7" r=".4"/>
<circle cx="282.3" cy="222.7" r=".71"/>
</g>
<g fill="none" stroke="#808080" stroke-width=".2">
<path d="M95.9 78l53.8 36.2M60.9 119v22M130.9 119v22M140 107.6l3.1 1.4-.6 .9zM140.6 106.8a55.5 55.5 0 0 1-9 10.5M127.6 139.5l3.3 .5-3.3 .5zM60.9 140l3.3-.5v1zM60.9 140h70M185.4 158.9h99.5M188.4 158.4l3.3 .5-3.3 .5zM191.7 147.5l3.3-.5v1zM191.7 146.5v29.5"/>
<path d="M191.7 147.5h106.3M204.9 157.9v18.1M204.9 158.9l3.3-.5v1zM281.6 158.4l3.3 .5-3.3 .5zM284.9 157.9v18.1M294.7 147l3.3 .5-3.3 .5zM298 146.5v27M131.9 177h10.9M141.3 173.7h1l-.5 3.3zM141.8 170.7v57M131.9 189.7h10.9M131.9 187.2h10.9"/>
<path d="M141.8 189.7l.5 3.3h-1zM141.8 187.2l.5 3.3h-1zM203.8 214.4l22 5.9M209.8 210.9l-2.9 3.8M222.8 219l3 1.3-3.3-.3zM227.4 213.4l3.3-.5v1zM227.4 212.4v7.3M227.4 213.4h35M256 205.1h35.2M259.1 212.9l3.3 .5-3.3 .5zM259.1 204.6l3.3 .5-3.3 .5zM262.4 204.1v15.6"/>
<path d="M284.9 205.1l3.3-.5v1zM54.3 227.7h5.6M54.3 230.3h5.6M54.8 224.4h.9l-.5 3.3zM55.2 230.3l.5 3.3h-.9zM55.2 221.4v23.3M131.9 227.7h10.9M141.3 224.4h1l-.5 3.3zM208.5 220.7l-.6 4.7M223.1 221.4l3.3-.4-3.1 1.3zM225.8 220.3l3.1 .9M226.4 221l-21.4 5.7"/>
<path d="M228.4 220.5l-2 .5"/>
<circle cx="208.4" cy="212.8" r="1.56"/>
<circle cx="208.2" cy="223" r="1.55"/>
</g>
<g fill="none" stroke="#c0c0c0" stroke-width=".35">
<path d="M65 5v5M115 5v5M165 5v5M215 5v10M265 5v5M315 5v5M365 5v5M15 48.5h5M410 48.5h5M15 98.5h5M410 98.5h5M15 148.5h10"/>
<path d="M405 148.5h10M15 198.5h5M410 198.5h5M15 248.5h5M410 248.5h5M65 287v5M115 287v5M165 287v5M215 282v10M265 287v5M315 287v5M365 287v5"/>
</g>
<g fill="none" stroke="#c0c0c0" stroke-width=".5">
<path d="M263.8 231.8v17M310.6 231.8v38.2M328.8 231.8v55.2M328.8 238.2h81.2M380.8 231.8v6.4M410 231.8h-180v55.2M230 248.8h180M230 257.3h98.8M230 253h98.8M237.8 248.8v38.2M257 248.8v38.2M274.4 248.8v38.2"/>
<path d="M284.6 248.8v38.2M295 248.8v17M230 265.8h98.8M230 261.5h98.8M230 278.5h54.6M230 274.3h54.6M230 270h180M397 278.5h13M397 270v12.8M230 282.8h180M373 282.8v4.2"/>
</g>
<path d="M15 5h400v287h-400zM20 10h390v277h-390z" fill="none" stroke="#c0c0c0" stroke-width=".7"/>
<g fill="#808080">
<path d="M222.8 219l3 1.3-3.3-.3z"/>
<path d="M223.1 221.4l3.3-.4-3.1 1.3z"/>
<path d="M140 107.6l3.1 1.4-.6 .9z"/>
<path d="M281.6 158.4l3.3 .5-3.3 .5zM204.9 158.9l3.3-.5v1z"/>
<path d="M227.4 213.4l3.3-.5v1zM259.1 212.9l3.3 .5-3.3 .5zM259.1 204.6l3.3 .5-3.3 .5zM284.9 205.1l3.3-.5v1zM188.4 158.4l3.3 .5-3.3 .5zM204.9 158.9l3.3-.5v1zM191.7 147.5l3.3-.5v1zM294.7 147l3.3 .5-3.3 .5z"/>
<path d="M141.8 189.7l.5 3.3h-1zM141.3 224.4h1l-.5 3.3zM54.8 224.4h.9l-.5 3.3zM55.2 230.3l.5 3.3h-.9zM141.3 173.7h1l-.5 3.3zM141.8 187.2l.5 3.3h-1z"/>
<path d="M60.9 140l3.3-.5v1zM127.6 139.5l3.3 .5-3.3 .5z"/>
</g>
<text font-size="8.5" x="328.7" y="279.7">Complete Chassis</text>
<g font-size="5.3">
<text x="41" y="9.5">8</text>
<text x="88.5" y="9.5">7</text>
<text x="138.5" y="9.5">6</text>
<text x="188.5" y="9.5">5</text>
<text x="238.5" y="9.5">4</text>
<text x="288.5" y="9.5">3</text>
<text x="338.5" y="9.5">2</text>
<text x="386" y="9.5">1</text>
<text x="16.2" y="31.2">F</text>
<text x="411.2" y="31.2">F</text>
<text x="16.1" y="75.5">E</text>
<text x="411.1" y="75.5">E</text>
<text x="15.5" y="125.5">D</text>
<text x="410.5" y="125.5">D</text>
<text x="15.4" y="175.5">C</text>
<text x="410.4" y="175.5">C</text>
<text x="16" y="225.5">B</text>
<text x="411" y="225.5">B</text>
<text x="15.5" y="269.7">A</text>
<text x="410.5" y="269.7">A</text>
<text x="41" y="291.5">8</text>
<text x="88.5" y="291.5">7</text>
<text x="138.5" y="291.5">6</text>
<text x="188.5" y="291.5">5</text>
<text x="238.5" y="291.5">4</text>
<text x="288.5" y="291.5">3</text>
<text x="338.5" y="291.5">2</text>
<text x="386" y="291.5">1</text>
</g>
<g font-size="4.7" fill="#808080">
<text x="137.2" y="104.5" transform="rotate(34 137.2 104.5)">R10.46</text>
<text x="89.2" y="139">13.78</text>
<text x="235.4" y="146.5">20.93</text>
<text x="194.2" y="157.9">2.59</text>
<text x="230.2" y="157.9">15.75</text>
<text x="140.8" y="185.8" transform="rotate(-90 140.8 185.8)">2.00</text>
<text x="270.5" y="204.1">4.43</text>
<text x="140.8" y="212.4" transform="rotate(-90 140.8 212.4)">7.48</text>
<text x="210.4" y="215.1" transform="rotate(15 210.4 215.1)">0.63</text>
<text x="238" y="212.3">6.89</text>
<text x="211.1" y="224" transform="rotate(-15 211.1 224)">0.39</text>
<text x="54.2" y="243.4" transform="rotate(-90 54.2 243.4)">0.50</text>
</g>
<text font-size="4.1" x="21" y="293.7">SOLIDWORKS Educational Product. For Instructional Use Only.</text>
<text font-size="3.9" x="400.9" y="275.5">A3</text>
<g font-size="2">
<text x="230.6" y="234.6">UNLESS OTHERWISE SPECIFIED:</text>
<text x="230.6" y="237.1">DIMENSIONS ARE IN MILLIMETERS</text>
<text x="230.6" y="239.6">SURFACE FINISH:</text>
<text x="264.4" y="234.6">FINISH:</text>
<text x="311.3" y="234.5">DEBURR AND</text>
<text x="311.3" y="237">BREAK SHARP</text>
<text x="311.3" y="239.5">EDGES</text>
<text x="342.6" y="236">DO NOT SCALE DRAWING</text>
<text x="383.3" y="236.2">REVISION</text>
<text x="230.6" y="242.1">TOLERANCES:</text>
<text x="232.2" y="244.6">LINEAR:</text>
<text x="232.2" y="247.1">ANGULAR:</text>
<text x="244.3" y="252">NAME</text>
<text x="260" y="251.9">SIGNATURE</text>
<text x="277.2" y="251.9">DATE</text>
<text x="330.1" y="251.9">TITLE:</text>
<text x="230.6" y="256.1">DRAWN</text>
<text x="230.9" y="260.3">CHK'D</text>
<text x="230.4" y="264.4">APPV'D</text>
<text x="231.1" y="268.8">MFG</text>
<text x="231.5" y="273">Q.A</text>
<text x="285.6" y="272.5">MATERIAL:</text>
<text x="330" y="272.5">DWG NO.</text>
<text x="285.6" y="285.5">WEIGHT:</text>
<text x="330.1" y="285.6">SCALE:1:10</text>
<text x="374.5" y="285.6">SHEET 1 OF 1</text>
</g>
</svg>
